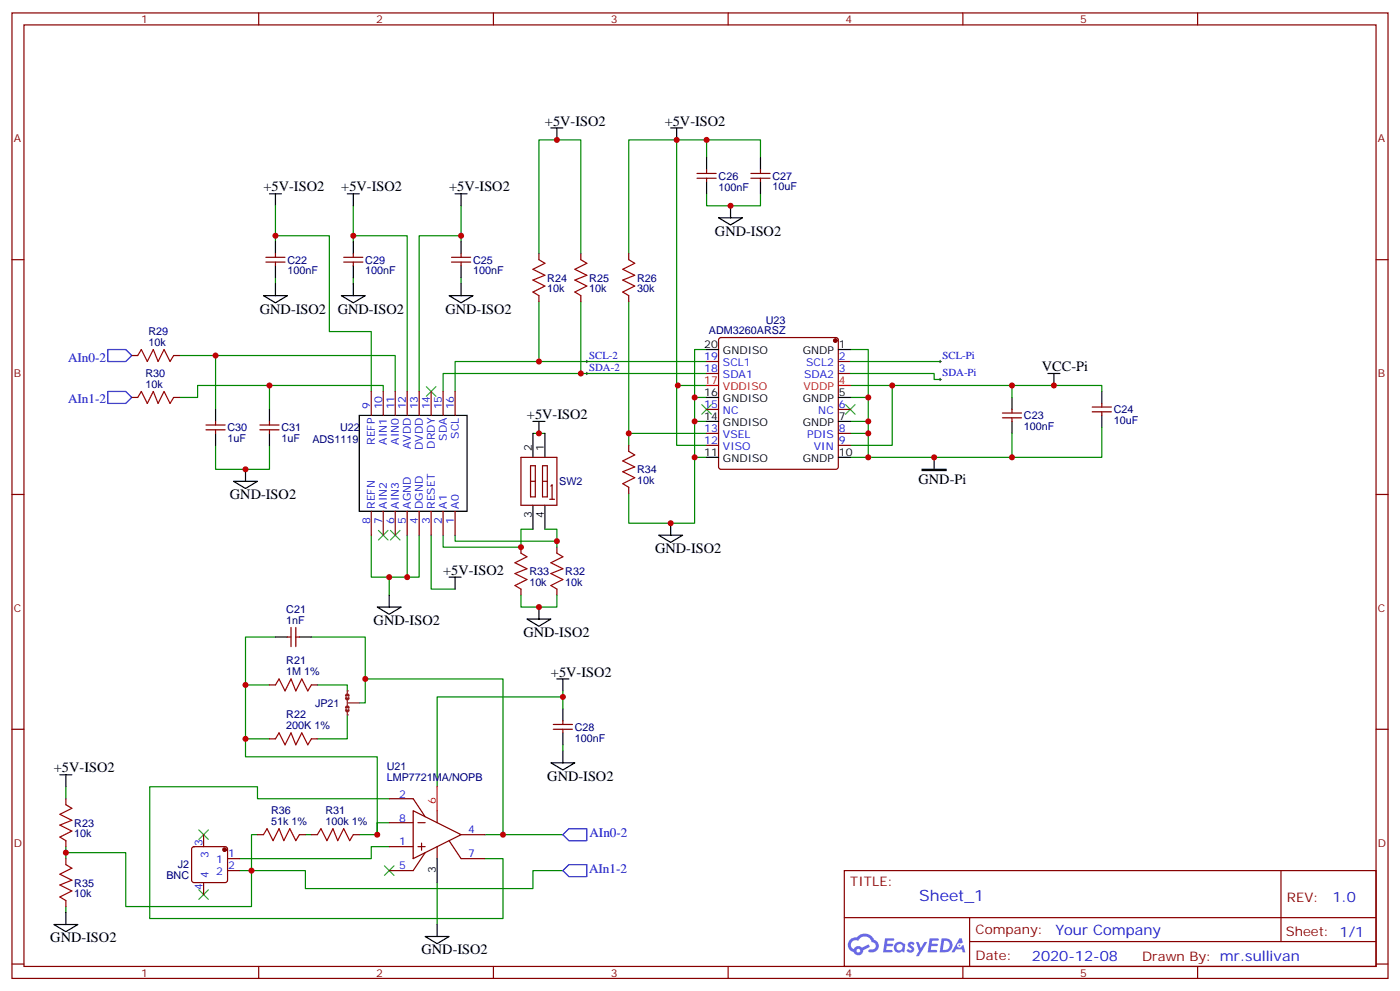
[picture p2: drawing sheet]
<svg xmlns="http://www.w3.org/2000/svg" width="412mm" height="292mm" viewBox="0 0 412 292" stroke-linecap="round" stroke-linejoin="round" font-family="sans-serif">
<g fill="none" stroke="#870000" stroke-width=".35">
<path d="M3.5 3.8h405.4v284.3h-405.4zM7.1 7.3h398.2v277.3h-398.2zM76.2 3.8v3.5M145.3 3.8v3.5M214.5 3.8v3.5M283.6 3.8v3.5M352.8 3.8v3.5M3.5 76.5h3.6M405.3 76.5h3.6M3.5 145.6h3.6M405.3 145.6h3.6M3.5 214.8h3.6"/>
<path d="M405.3 214.8h3.6M248.7 256.4h156.6v28.2h-156.6zM377.3 256.4v20.9M248.7 270.2h156.5M285.6 277.3h119.6M285.6 270.2v14.2M3.5 283.9h3.6M76.2 284.6v3.5M145.3 284.6v3.5M214.5 284.6v3.5M283.6 284.6v3.5M352.8 284.6v3.5"/>
<path d="M405.3 283.9h3.6"/>
</g>
<g fill="#5487ff">
<path d="M267.7 277.6a1.22 1.22 0 0 1 1.7 .2l-.4 .6a.47 .47 0 0 0-.3-.4 .47 .47 0 0 0-.5 .2l.1 .2a1.14 1.14 0 0 1 .8 1.8 1.14 1.14 0 0 1-1.9 0l-.2-.2 .5-.6 .7 .5a.29 .29 0 0 0 .3-.3 .29 .29 0 0 0-.2-.3 1.04 1.04 0 0 1-.6-1.7z"/>
<path d="M260.7 276.3h2.4l.3 .2-.2 .5-1.8 .1-.1 .8h1.5l.3 .4-.3 .4h-1.6l-.2 1.1h1.7l.2 .3-.2 .3-2.6 .1z"/>
<path d="M273.8 276.3h2.4l.3 .2-.1 .5-1.8 .1-.2 .8h1.6l.3 .4-.4 .4h-1.6l-.1 1.1h1.7l.2 .3-.2 .3-2.6 .1z"/>
<path d="M282.6 276.3h.7l.3 1.3-.6 .3a.69 .69 0 0 0-1 .3 .69 .69 0 0 0 .4 .9 .69 .69 0 0 0 .9-.6l.5-.2 .6 2.2h-.8l-.2-.9h-1.8l-.5 .9h-.8z"/>
<path d="M269.8 277.4h.8l.6 1.8 1.1-1.8h.9l-2.6 4.2h-.8l.9-1.5z"/>
<path d="M277.4 276.3l-.6 4.2h1.3a2.11 2.11 0 0 0 2.5-2.1 2.11 2.11 0 0 0-2.5-2.1zM278.1 277.1a1.39 1.39 0 0 1 1.7 1.4 1.39 1.39 0 0 1-1.8 1.3h-.3z"/>
<path d="M263.7 277.9a1.54 1.54 0 0 0-.1 2.2 1.54 1.54 0 0 0 2.2 .1l.6 .3 .3-2.3-.2-.3h-.4a1.49 1.49 0 0 0-2.4 0zM264 278.9a.94 .94 0 0 1 1.8 0 .94 .94 0 0 1-1.8 0z"/>
<path d="M250.4 276.7a2.18 2.18 0 0 0 1.1 3.7 1.44 1.44 0 0 0 1.6 .9 1.44 1.44 0 0 0 1.2-1.4l2-1.1-.5-.7-1.9 1a1.47 1.47 0 0 0-2.4 .4 1.39 1.39 0 0 1-.7-1.9 1.39 1.39 0 0 1 2-.5 2.12 2.12 0 0 1 2.2-1.3 2.12 2.12 0 0 1 1.9 1.7 1.14 1.14 0 0 1 1.1 1.4 1.14 1.14 0 0 1-1.7 .7 .43 .43 0 0 0-.5 .4 .43 .43 0 0 0 .4 .5 1.98 1.98 0 0 0 2.5-1.2 1.98 1.98 0 0 0-1.2-2.6 3.1 3.1 0 0 0-5.3-.6l-.9 .1zM252.3 280a.55 .55 0 0 1 1.1 0 .55 .55 0 0 1-1.1 0z"/>
<circle cx="282.6" cy="278.4" r=".26"/>
</g>
<path d="M172.5 110h.7M172.5 106.5h.7M172.9 106.1v.7M172.9 109.6v.7M276.6 106.5h.7M276.6 111.8h.7M276.9 106.1v.7M276.9 111.4v.7" fill="none" stroke="#000" stroke-width=".29"/>
<path d="M31.7 115.3h5.3l1.8 1.8-1.8 1.7h-5.3zM31.7 102.9h5.3l1.8 1.8-1.8 1.8h-5.3z" fill="none" stroke="#00f" stroke-width=".35"/>
<g fill="none" stroke="#008700" stroke-width=".35">
<path d="M199.3 41.2h-14.1v33.5M208.1 57.1v3.5h15.9v-3.5M208.1 41.2v5.3M224 46.5v-5.3h-24.7v72.3h8.8M81.1 60.6v8.8h15.9v28.2h12.4v17.7M81.1 69.4v1.8M104.1 71.2v-1.8h15.8v45.9M104.1 60.6v8.8M135.8 71.2v-1.8h-12.3v45.9M135.8 60.6v8.8M158.7 74.7v-33.5h12.4v33.5M81.1 81.8v1.7"/>
<path d="M104.1 81.8v1.7M135.8 81.8v1.7M158.7 88.8v17.7M171.1 88.8v21.2M185.2 88.8v42.4M52.9 104.7h63.5v10.6M63.5 104.7v15.9M79.4 113.5v7.1M112.9 115.3v-1.8h-54.7v3.6h-5.3M199.7 113.5h-.4v17.7h8.8M208.1 110h-77.6v5.3M208.1 106.5h-74v8.8"/>
<path d="M208.1 102.9h-3.5v14.2M208.1 117.1h-3.5v7M250.5 102.9h5.3v31.8M250.5 113.5h74.1v1.8M250.5 117.1h5.3M262.8 113.5v17.7h-12.3M298.1 113.5v3.6M63.5 131.2v7h15.9v-7M157 127.6h3.5M185.2 127.6h22.9M204.6 134.7v19.4h-19.4v-8.8M208.1 124.1h-3.5v10.6h3.5"/>
<path d="M250.5 127.6h5.3M250.5 124.1h5.3M298.1 127.6v7.1M324.6 125.9v8.8h-74.1M109.4 157.6v12.4h5.3M119.9 157.6v12.4M123.5 157.6v12.4h-8.8v5.3M127 157.6v15.9h7.1M134.1 157.6v1.8h29.9M157 155.9h-3.5v5.2h-23v-3.5M153.5 175.3v3.5h10.5v-3.5M81.1 187.6h-8.8v14.1"/>
<path d="M91.7 187.6h15.9v19.4h-1.8M107.6 200h40.6v45.8M79.4 201.7h-7.1v15.9h7.1M93.5 201.7h8.8v1.8M102.3 210.5v7.1h-8.8M75.8 245.8h-1.7v10.6M90 245.8h1.7M105.8 245.8h5.3M111.1 242.3h3.6"/>
</g>
<g fill="none" stroke="#870000" stroke-width=".35">
<path d="M205.3 51.1h5.7M205.3 52.5h5.7M208.1 50v1.1M208.1 52.5v1.1M221.2 51.1h5.6M221.2 52.5h5.6M224 50v1.1M224 52.5v1.1M78.3 77.2h5.7M78.3 75.8h5.7M81.1 74.7v1.1M81.1 77.2v1"/>
<path d="M101.2 77.2h5.7M101.2 75.8h5.7M104.1 74.7v1.1M104.1 77.2v1M133 77.2h5.6M133 75.8h5.6M135.8 74.7v1.1M135.8 77.2v1M158.7 74.7v1.8M171.1 74.7v1.8M185.2 74.7v1.8M158.7 87.1v1.7"/>
<path d="M171.1 87.1v1.7M185.2 87.1v1.7M211.9 99.6l.5-.2h33.8l.5 .2 .2 .5v37.4l-.2 .5-.5 .2h-33.8l-.5-.2-.2-.5v-37.4zM38.8 117.1h1.8M38.8 104.7h1.8M51.2 117.1h1.7M51.2 104.7h1.7M109.4 115.3v7M112.9 115.3v7M116.4 115.3v7M119.9 115.3v7M123.5 115.3v7"/>
<path d="M127 115.3v7M130.5 115.3v7M134.1 115.3v7M208.1 106.5h3.6M208.1 110h3.6M246.9 106.5h3.6M246.9 110h3.6M321.7 119.9h5.7M324.6 118.8v1.1M60.7 125.2h5.6M60.7 126.6h5.6M63.5 124.1v1.1"/>
<path d="M63.5 126.6v1M76.6 125.2h5.6M76.6 126.6h5.6M79.4 124.1v1.1M79.4 126.6v1M153.5 134.7h10.5v14.1h-10.5zM156.3 137.2h1.4v9.1h-1.4zM159.8 137.2h1.4v9.1h-1.4zM185.2 131.2v1.7M208.1 120.6h3.6M208.1 127.6h3.6M208.1 131.2h3.6"/>
<path d="M246.9 120.6h3.6M246.9 127.6h3.6M246.9 131.2h3.6M295.3 123h5.6M295.3 121.6h5.6M298.1 120.6v1M298.1 123v1.1M321.7 121.3h5.7M324.6 121.3v1M109.4 150.6v7M112.9 150.6v7M116.4 150.6v7"/>
<path d="M119.9 150.6v7M123.5 150.6v7M127 150.6v7M130.5 150.6v7M134.1 150.6v7M156.3 141.7h1.4M159.8 141.7h1.4M161.9 147h1.4M162.3 143.2l.3-.4v4.2M185.2 143.5v1.8M153.5 161.1v1.8M153.5 173.5v1.8"/>
<path d="M164 161.1v1.8M164 173.5v1.8"/>
</g>
<g fill="none" stroke="#000" stroke-width=".35">
<path d="M162.3 37.7h3.5M164 37.7v3.5M197.6 37.7h3.5M199.3 37.7v3.5M79.4 57.1h3.5M81.1 57.1v3.5M102.3 57.1h3.5M104.1 57.1v3.5M134.1 57.1h3.5M135.8 57.1v3.5M208.1 46.5v3.5M208.1 53.6v3.5"/>
<path d="M224 46.5v3.5M224 53.6v3.5M81.1 71.2v3.5M81.1 78.2v3.6M104.1 71.2v3.5M104.1 78.2v3.6M135.8 71.2v3.5M135.8 78.2v3.6M211.7 64.1h7l-3.5 2.2zM215.2 60.6v3.5M77.6 87.1h7.1l-3.6 2.1zM81.1 83.5v3.6"/>
<path d="M100.5 87.1h7.1l-3.5 2.1zM104.1 83.5v3.6M132.3 87.1h7l-3.5 2.1zM135.8 83.5v3.6M208.1 102.9h3.6M208.1 117.1h3.6M246.9 102.9h3.6M246.9 117.1h3.6M298.1 117.1v3.5M308.7 110h3.5M310.4 110v3.5M324.6 115.3v3.5"/>
<path d="M63.5 120.6v3.5M63.5 127.6v3.6M72.3 138.2v3.5M79.4 120.6v3.5M79.4 127.6v3.6M105.8 122.3h31.8v28.3h-31.8zM157 124.1h3.5M157 127.6v7.1M158.7 124.1v3.5M160.5 127.6v7.1M208.1 124.1h3.6M208.1 134.7h3.6"/>
<path d="M246.9 124.1h3.6M246.9 134.7h3.6M275.2 134.7v3.5M298.1 124.1v3.5M324.6 122.3v3.6M68.8 141.7h7l-3.5 2.2zM157 148.8v7.1M160.5 148.8v7.1M194 157.6h7.1l-3.5 2.1zM197.6 154.1v3.5M111.1 178.8h7.1l-3.5 2.1zM114.7 175.3v3.5"/>
<path d="M132.3 170h3.5M134.1 170v3.5M158.7 178.8v3.5M155.2 182.3h7.1l-3.6 2.1z"/>
</g>
<path d="M158.7 76.5l1.8 1-3.5 1.8 3.5 1.8-3.5 1.4 3.5 1.7-3.5 1.8 1.7 1.1M171.1 76.5l1.8 1-3.6 1.8 3.6 1.8-3.6 1.4 3.6 1.7-3.6 1.8 1.8 1.1M185.2 76.5l1.8 1-3.6 1.8 3.6 1.8-3.6 1.4 3.6 1.7-3.6 1.8 1.8 1.1M40.6 117.1l1-1.8 1.8 3.5 1.8-3.5 1.4 3.5 1.7-3.5 1.8 3.5 1.1-1.7M40.6 104.7l1-1.8 1.8 3.6 1.8-3.6 1.4 3.6 1.7-3.6 1.8 3.6 1.1-1.8M185.2 132.9l1.8 1.1-3.6 1.7 3.6 1.8-3.6 1.4 3.6 1.8-3.6 1.8 1.8 1M153.5 162.9l1.7 1.1-3.5 1.7 3.5 1.8-3.5 1.4 3.5 1.8-3.5 1.7 1.8 1.1M164 162.9l1.8 1.1-3.5 1.7 3.5 1.8-3.5 1.4 3.5 1.8-3.5 1.7 1.7 1.1" fill="none" stroke="#a10000" stroke-width=".35"/>
<path d="M125.6 113.9l2.8 2.8M128.4 113.9l-2.8 2.8M206.7 119.2l2.8 2.8M209.5 119.2l-2.8 2.8M249.1 119.2l2.8 2.8M251.9 119.2l-2.8 2.8M111.5 156.2l2.8 2.8M114.3 156.2l-2.8 2.8M115 156.2l2.8 2.8M117.8 156.2l-2.8 2.8" fill="none" stroke="#3c3" stroke-width=".35"/>
<path d="M271.6 138.2h7.1v.4h-7.1z" fill="#000" stroke="#000" stroke-width=".35"/>
<circle cx="246.1" cy="100.3" r=".53" fill="#870000" stroke="#870000" stroke-width=".35"/>
<path d="M208.1 113.5h3.6M246.9 113.5h3.6" fill="none" stroke="#f00" stroke-width=".35"/>
<path d="M102.3 203.5v1M102.3 206.3v1.4M102.3 209.5v1M102.3 207h3.5" fill="none" stroke="#8c2424" stroke-width=".35"/>
<path d="M102 204.9l.3-.4 .4 .4M102 208.4l.3-.3 .4 .3M102 205.6l.3 .4 .4-.4M102 209.1l.3 .4 .4-.4" fill="none" stroke="#8c2424" stroke-width=".71"/>
<g fill="#8c2424">
<circle cx="102.3" cy="203.5" r=".18"/>
<circle cx="102.3" cy="210.5" r=".18"/>
</g>
<g fill="none" stroke="#008700" stroke-width=".35">
<path d="M250.5 110h24.7v1.8h1.7M250.5 106.5h26.4M160.5 155.9h3.5v5.2M72.3 217.6v5.3h38.8v22.9v-3.5M165.8 205.2h-37v26.5M165.8 203.5v5.3M165.8 219.4v1.7M19.4 231.7v3.5M114.7 235.2h-38.9v-3.5h-31.7v38.8h104.1v-17.6h-5.3M19.4 251.1h17.6v15.9h37.1v-10.6h-3.5M19.4 249.3v3.6M74.1 256.4h15.9v5.3h67v-5.3h8.8"/>
<path d="M114.7 249.3h-5.3v3.6h-38.8M128.8 259.9v12.4M142.9 245.8h22.9M19.4 267v1.7"/>
</g>
<path d="M81.1 217.6l1.1-1.8 1.8 3.6 1.7-3.6 1.4 3.6 1.8-3.6 1.8 3.6 1-1.8M81.1 201.7l1.1-1.7 1.8 3.5 1.7-3.5 1.4 3.5 1.8-3.5 1.8 3.5 1-1.8M19.4 237l1.8 1.1-3.6 1.7 3.6 1.8-3.6 1.4 3.6 1.8-3.6 1.7 1.8 1.1M19.4 254.6l1.8 1.1-3.6 1.8 3.6 1.7-3.6 1.4 3.6 1.8-3.6 1.8 1.8 1M77.6 245.8l1.1-1.7 1.7 3.5 1.8-3.5 1.4 3.5 1.8-3.5 1.7 3.5 1.1-1.8M93.5 245.8l1-1.7 1.8 3.5 1.8-3.5 1.4 3.5 1.7-3.5 1.8 3.5 1.1-1.8" fill="none" stroke="#a10000" stroke-width=".35"/>
<g fill="none" stroke="#870000" stroke-width=".35">
<path d="M84.7 187.6h1M85.7 184.8v5.6M87.1 184.8v5.6M87.1 187.6h1.1M79.4 217.6h1.7M79.4 201.7h1.7M91.7 217.6h1.8M91.7 201.7h1.8M163 214.8h5.6M163 213.4h5.6M165.8 212.3v1.1M165.8 214.8v1"/>
<path d="M19.4 235.2v1.8M114.7 235.2h7l3.5 5.3M121.7 238.8l14.1 7-14.1 7.1zM128.8 238.8v3.5M19.4 247.6v1.7M19.4 252.9v1.7M56.7 249.5l.4-.2h9.2l.5 .2 .2 .5v9.2l-.2 .5-.5 .2h-9.2l-.4-.2-.3-.5v-9.2zM60 245.8v3.5M60 259.9v3.6M67 252.9h3.6M67 256.4h3.6M75.8 245.8h1.8"/>
<path d="M88.2 245.8h1.8M91.7 245.8h1.8M104.1 245.8h1.7M114.7 242.3h7M114.7 249.3h7M123.1 242.3h2.1M123.1 249.3h2.1M124.2 248.3v2.1M125.2 251.1l-3.5 5.3h-7M128.8 249.3v3.6M132.3 247.6l3.5 5.3h7.1M135.8 245.8h7.1"/>
<path d="M19.4 265.2v1.8"/>
</g>
<path d="M165.8 245.8l1.8-1.7h5.3v3.5h-5.3zM167.6 254.6h5.3v3.6h-5.3l-1.8-1.8z" fill="none" stroke="#00f" stroke-width=".35"/>
<g fill="none" stroke="#000" stroke-width=".35">
<path d="M81.1 187.6h3.6M88.2 187.6h3.5M164 200h3.6M165.8 200v3.5M165.8 208.8v3.5M165.8 215.8v3.6M17.6 228.2h3.6M19.4 228.2v3.5M162.3 224.6h7l-3.5 2.2zM165.8 221.1v3.5M128.8 252.9v7M15.9 272.3h7l-3.5 2.1z"/>
<path d="M19.4 268.7v3.6M125.2 275.8h7.1l-3.5 2.1zM128.8 272.3v3.5"/>
</g>
<path d="M58.6 244.4l2.8 2.8M61.4 244.4l-2.8 2.8M113.2 255l2.9 2.8M116.1 255l-2.9 2.8M58.6 262l2.8 2.9M61.4 262l-2.8 2.9" fill="none" stroke="#3c3" stroke-width=".35"/>
<circle cx="66.1" cy="250.2" r=".53" fill="#870000" stroke="#870000" stroke-width=".35"/>
<path d="M128.8 231.7v7.1" fill="none" stroke="#f00" stroke-width=".35"/>
<g fill="#c00">
<circle cx="158.8" cy="178.8" r=".88"/>
<circle cx="79.4" cy="113.5" r=".88"/>
<circle cx="63.5" cy="104.7" r=".88"/>
<circle cx="72.3" cy="138.2" r=".88"/>
<circle cx="135.8" cy="69.4" r=".88"/>
<circle cx="81.1" cy="69.4" r=".88"/>
<circle cx="104.1" cy="69.4" r=".88"/>
<circle cx="114.7" cy="170" r=".88"/>
<circle cx="119.9" cy="170" r=".88"/>
<circle cx="197.6" cy="154.1" r=".88"/>
<circle cx="164" cy="41.2" r=".88"/>
<circle cx="171.1" cy="110" r=".88"/>
<circle cx="158.8" cy="106.5" r=".88"/>
<circle cx="204.6" cy="134.7" r=".88"/>
<circle cx="185.2" cy="127.6" r=".88"/>
<circle cx="215.2" cy="60.6" r=".88"/>
<circle cx="199.3" cy="41.2" r=".88"/>
<circle cx="199.7" cy="113.5" r=".88"/>
<circle cx="208.1" cy="41.2" r=".88"/>
<circle cx="204.6" cy="117.1" r=".88"/>
<circle cx="204.6" cy="124.1" r=".88"/>
<circle cx="255.8" cy="134.7" r=".88"/>
<circle cx="255.8" cy="117.1" r=".88"/>
<circle cx="255.8" cy="124.1" r=".88"/>
<circle cx="255.8" cy="127.6" r=".88"/>
<circle cx="298.1" cy="134.7" r=".88"/>
<circle cx="111.1" cy="245.8" r=".88"/>
<circle cx="72.3" cy="217.6" r=".88"/>
<circle cx="72.3" cy="201.7" r=".88"/>
<circle cx="107.6" cy="200" r=".88"/>
<circle cx="148.2" cy="245.8" r=".88"/>
<circle cx="74.1" cy="256.4" r=".88"/>
<circle cx="19.4" cy="251.1" r=".88"/>
<circle cx="165.8" cy="205.2" r=".88"/>
<circle cx="275.2" cy="134.7" r=".88"/>
<circle cx="262.8" cy="113.5" r=".88"/>
<circle cx="298.1" cy="113.5" r=".88"/>
<circle cx="310.4" cy="113.5" r=".88"/>
<circle cx="153.5" cy="161.1" r=".88"/>
<circle cx="164" cy="159.4" r=".88"/>
<circle cx="158.8" cy="127.6" r=".88"/>
</g>
<text font-size="4.6" fill="#00f" x="270.8" y="265.4">Sheet_1</text>
<g font-size="4.2">
<text x="160.5" y="37">+5V-ISO2</text>
<text x="195.8" y="37">+5V-ISO2</text>
<text x="77.6" y="56.4">+5V-ISO2</text>
<text x="100.5" y="56.4">+5V-ISO2</text>
<text x="132.3" y="56.4">+5V-ISO2</text>
<text x="210.6" y="69.4">GND-ISO2</text>
<text x="76.6" y="92.4">GND-ISO2</text>
<text x="99.5" y="92.4">GND-ISO2</text>
<text x="131.2" y="92.4">GND-ISO2</text>
<text x="306.9" y="109.3">VCC-Pi</text>
<text x="155.2" y="123.4">+5V-ISO2</text>
<text x="270.6" y="142.5">GND-Pi</text>
<text x="67.7" y="147">GND-ISO2</text>
<text x="193" y="162.9">GND-ISO2</text>
<text x="130.5" y="169.3">+5V-ISO2</text>
<text x="110.1" y="184.1">GND-ISO2</text>
<text x="154.2" y="187.6">GND-ISO2</text>
<text x="162.3" y="199.2">+5V-ISO2</text>
<text x="15.9" y="227.5">+5V-ISO2</text>
<text x="161.2" y="229.9">GND-ISO2</text>
<text x="14.8" y="277.6">GND-ISO2</text>
<text x="124.2" y="281.1">GND-ISO2</text>
</g>
<g font-size="4.2" fill="#00f">
<text x="392.5" y="265.7">1.0</text>
<text x="310.9" y="275.2">Your Company</text>
<text x="304" y="283">2020-12-08</text>
</g>
<g font-size="3.9" fill="#00f">
<text x="20" y="106.5">AIn0-2</text>
<text x="20" y="118.8">AIn1-2</text>
<text x="173.6" y="246.6">AIn0-2</text>
<text x="173.5" y="257.2">AIn1-2</text>
</g>
<g font-size="3.9" fill="#800">
<text x="250.5" y="261">TITLE:</text>
<text x="379.1" y="265.7">REV:</text>
<text x="287.4" y="275.2">Company:</text>
<text x="378.7" y="275.8">Sheet: 1/1</text>
<text x="287.4" y="282.9">Date:</text>
<text x="336.4" y="282.9">Drawn By: mr.sullivan</text>
</g>
<g font-size="3.2" fill="#800">
<text x="41.6" y="6.8">1</text>
<text x="110.8" y="6.8">2</text>
<text x="179.9" y="6.8">3</text>
<text x="249.1" y="6.8">4</text>
<text x="318.2" y="6.8">5</text>
<text x="4.1" y="41.9">A</text>
<text x="405.9" y="41.9">A</text>
<text x="4.1" y="111.1">B</text>
<text x="405.9" y="111.1">B</text>
<text x="4.1" y="180.2">C</text>
<text x="405.9" y="180.2">C</text>
<text x="4.1" y="249.3">D</text>
<text x="405.9" y="249.3">D</text>
<text x="41.6" y="287.6">1</text>
<text x="110.8" y="287.6">2</text>
<text x="179.9" y="287.6">3</text>
<text x="249.1" y="287.6">4</text>
<text x="318.2" y="287.6">5</text>
</g>
<g font-size="3.2" fill="#000080">
<text x="211.7" y="52.9">C26</text>
<text x="227.5" y="52.9">C27</text>
<text x="211.7" y="56.1">100nF</text>
<text x="227.5" y="56.1">10uF</text>
<text x="84.7" y="77.6">C22</text>
<text x="107.6" y="77.6">C29</text>
<text x="139.3" y="77.6">C25</text>
<text x="84.7" y="80.8">100nF</text>
<text x="107.6" y="80.8">100nF</text>
<text x="139.3" y="80.8">100nF</text>
<text x="161.2" y="83">R24</text>
<text x="173.6" y="83">R25</text>
<text x="187.7" y="82.9">R26</text>
<text x="161.2" y="86.1">10k</text>
<text x="173.6" y="86.1">10k</text>
<text x="187.7" y="86.1">30k</text>
<text x="225.6" y="95.3">U23</text>
<text x="43.8" y="101.9">10k</text>
<text x="43.8" y="98.7">R29</text>
<text x="208.8" y="98.4">ADM3260ARSZ</text>
<text x="42.8" y="111.1">R30</text>
<text x="42.8" y="114.2">10k</text>
<text x="301.6" y="123.5">C23</text>
<text x="328.1" y="124.9">10uF</text>
<text x="328.1" y="121.7">C24</text>
<text x="67" y="130.2">1uF</text>
<text x="67" y="127">C30</text>
<text x="82.9" y="130.2">1uF</text>
<text x="82.9" y="127">C31</text>
<text x="92" y="130.5">ADS1119</text>
<text x="100.2" y="127">U22</text>
<text x="301.6" y="126.7">100nF</text>
<text x="164.7" y="142.9">SW2</text>
<text x="187.7" y="142.6">10k</text>
<text x="187.7" y="139.4">R34</text>
<text x="155.9" y="172.5">10k</text>
<text x="155.9" y="169.4">R33</text>
<text x="166.5" y="172.5">10k</text>
<text x="166.5" y="169.4">R32</text>
<text x="84.3" y="183.7">1nF</text>
<text x="84.3" y="180.5">C21</text>
<text x="84.3" y="195.7">R21</text>
<text x="84.3" y="198.9">1M 1%</text>
<text x="92.8" y="208.2">JP21</text>
<text x="84.3" y="214.8">200K 1%</text>
<text x="84.3" y="211.5">R22</text>
<text x="169.3" y="215.2">C28</text>
<text x="169.3" y="218.4">100nF</text>
<text x="113.9" y="226.7">U21</text>
<text x="113.9" y="229.9">LMP7721MA/NOPB</text>
<text x="79.9" y="239.8">R36</text>
<text x="95.9" y="239.8">R31</text>
<text x="21.9" y="243.5">R23</text>
<text x="79.9" y="243">51k 1%</text>
<text x="95.9" y="243">100k 1%</text>
<text x="21.9" y="246.6">10k</text>
<text x="52.4" y="255.8">J2</text>
<text x="21.9" y="261.1">R35</text>
<text x="49" y="259">BNC</text>
<text x="21.9" y="264.2">10k</text>
</g>
<g font-size="3.2" fill="#00f">
<text x="173.6" y="105.6">SCL-2</text>
<text x="207.5" y="106.1">19</text>
<text x="213" y="107.9">SCL1</text>
<text x="237.5" y="107.9">SCL2</text>
<text x="247.1" y="106.1">2</text>
<text x="277.6" y="105.6">SCL-Pi</text>
<text x="173.6" y="109.1">SDA-2</text>
<text x="207.5" y="109.6">18</text>
<text x="213" y="111.4">SDA1</text>
<text x="236.8" y="111.4">SDA2</text>
<text x="247.1" y="109.6">3</text>
<text x="277.6" y="110.9">SDA-Pi</text>
<text x="109" y="120.6" transform="rotate(-90 109 120.6)">9</text>
<text x="112.5" y="120.6" transform="rotate(-90 112.5 120.6)">10</text>
<text x="116.1" y="120.6" transform="rotate(-90 116.1 120.6)">11</text>
<text x="119.6" y="120.6" transform="rotate(-90 119.6 120.6)">12</text>
<text x="123.1" y="120.6" transform="rotate(-90 123.1 120.6)">13</text>
<text x="126.6" y="120.6" transform="rotate(-90 126.6 120.6)">14</text>
<text x="130.2" y="120.6" transform="rotate(-90 130.2 120.6)">15</text>
<text x="133.7" y="120.6" transform="rotate(-90 133.7 120.6)">16</text>
<text x="207.5" y="120.2">15</text>
<text x="213" y="122">NC</text>
<text x="241" y="122">NC</text>
<text x="247.1" y="120.2">6</text>
<text x="110.4" y="131" transform="rotate(-90 110.4 131)">REFP</text>
<text x="113.9" y="130.9" transform="rotate(-90 113.9 130.9)">AIN1</text>
<text x="117.5" y="130.9" transform="rotate(-90 117.5 130.9)">AIN0</text>
<text x="131.6" y="129.8" transform="rotate(-90 131.6 129.8)">SDA</text>
<text x="135.1" y="129.2" transform="rotate(-90 135.1 129.2)">SCL</text>
<text x="207.5" y="130.8">12</text>
<text x="207.5" y="127.3">13</text>
<text x="213" y="129">VSEL</text>
<text x="237.8" y="129">PDIS</text>
<text x="247.1" y="127.3">8</text>
<text x="247.1" y="130.8">9</text>
<text x="121" y="132.3" transform="rotate(-90 121 132.3)">AVDD</text>
<text x="124.5" y="132.6" transform="rotate(-90 124.5 132.6)">DVDD</text>
<text x="128.1" y="132.1" transform="rotate(-90 128.1 132.1)">DRDY</text>
<text x="213" y="132.6">VISO</text>
<text x="239.8" y="132.6">VIN</text>
<text x="110.4" y="149.9" transform="rotate(-90 110.4 149.9)">REFN</text>
<text x="113.9" y="149.9" transform="rotate(-90 113.9 149.9)">AIN2</text>
<text x="117.5" y="149.9" transform="rotate(-90 117.5 149.9)">AIN3</text>
<text x="121" y="149.9" transform="rotate(-90 121 149.9)">AGND</text>
<text x="124.5" y="149.9" transform="rotate(-90 124.5 149.9)">DGND</text>
<text x="128.1" y="149.9" transform="rotate(-90 128.1 149.9)">RESET</text>
<text x="131.6" y="149.9" transform="rotate(-90 131.6 149.9)">A1</text>
<text x="135.1" y="149.9" transform="rotate(-90 135.1 149.9)">A0</text>
<text x="109" y="154.3" transform="rotate(-90 109 154.3)">8</text>
<text x="112.5" y="154.3" transform="rotate(-90 112.5 154.3)">7</text>
<text x="116.1" y="154.3" transform="rotate(-90 116.1 154.3)">6</text>
<text x="119.6" y="154.3" transform="rotate(-90 119.6 154.3)">5</text>
<text x="123.1" y="154.3" transform="rotate(-90 123.1 154.3)">4</text>
<text x="126.6" y="154.3" transform="rotate(-90 126.6 154.3)">3</text>
<text x="130.2" y="154.3" transform="rotate(-90 130.2 154.3)">2</text>
<text x="133.7" y="154.3" transform="rotate(-90 133.7 154.3)">1</text>
<text x="117.6" y="234.9">2</text>
<text x="117.6" y="241.9">8</text>
<text x="137.9" y="245.5">4</text>
<text x="59.6" y="249.2" transform="rotate(-90 59.6 249.2)">3</text>
<text x="117.6" y="249">1</text>
<text x="61.4" y="252.7" transform="rotate(-90 61.4 252.7)">3</text>
<text x="63.7" y="254.3">1</text>
<text x="63.7" y="257.8">2</text>
<text x="67.2" y="252.5">1</text>
<text x="67.2" y="256">2</text>
<text x="117.6" y="256">5</text>
<text x="137.9" y="252.5">7</text>
<text x="59.6" y="262.1" transform="rotate(-90 59.6 262.1)">4</text>
<text x="61.4" y="258.6" transform="rotate(-90 61.4 258.6)">4</text>
</g>
<g font-size="3.2">
<text x="207.5" y="102.6">20</text>
<text x="213" y="104.4">GNDISO</text>
<text x="236.4" y="104.4">GNDP</text>
<text x="247.1" y="102.6">1</text>
<text x="207.5" y="116.7">16</text>
<text x="213" y="118.5">GNDISO</text>
<text x="236.4" y="118.5">GNDP</text>
<text x="247.1" y="116.7">5</text>
<text x="207.5" y="123.8">14</text>
<text x="213" y="125.5">GNDISO</text>
<text x="236.4" y="125.5">GNDP</text>
<text x="247.1" y="123.8">7</text>
<text x="156.6" y="132.9" transform="rotate(-90 156.6 132.9)">2</text>
<text x="160.2" y="132.9" transform="rotate(-90 160.2 132.9)">1</text>
<text x="207.5" y="134.3">11</text>
<text x="213" y="136.1">GNDISO</text>
<text x="236.4" y="136.1">GNDP</text>
<text x="247.1" y="134.3">10</text>
<text x="156.6" y="152.6" transform="rotate(-90 156.6 152.6)">3</text>
<text x="160.2" y="152.6" transform="rotate(-90 160.2 152.6)">4</text>
<text x="128.4" y="257" transform="rotate(-90 128.4 257)">3</text>
</g>
<g font-size="3.2" fill="#f00">
<text x="207.5" y="113.2">17</text>
<text x="247.1" y="113.2">4</text>
<text x="213" y="114.9">VDDISO</text>
<text x="236.7" y="114.9">VDDP</text>
<text x="128.4" y="236.6" transform="rotate(-90 128.4 236.6)">6</text>
</g>
</svg>
